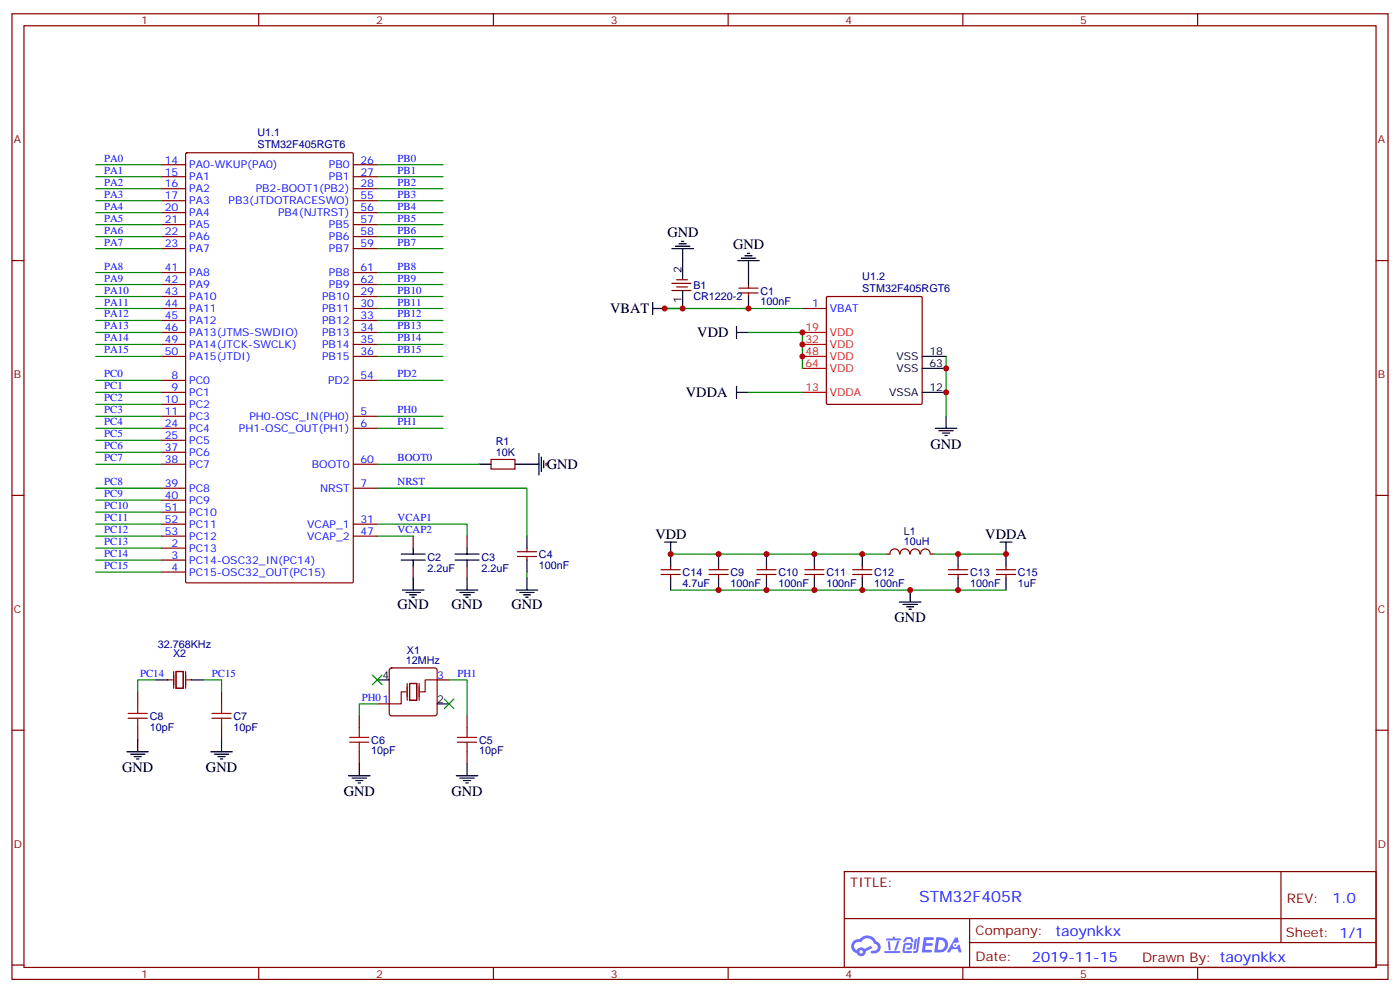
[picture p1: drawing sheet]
<svg xmlns="http://www.w3.org/2000/svg" width="412mm" height="292mm" viewBox="0 0 412 292" stroke-linecap="round" stroke-linejoin="round" font-family="sans-serif">
<g fill="none" stroke="#870000" stroke-width=".35">
<path d="M3.5 4.1h405.4v284.3h-405.4zM7.1 7.6h398.2v277.3h-398.2zM76.2 4.1v3.5M145.3 4.1v3.5M214.5 4.1v3.5M283.6 4.1v3.5M352.8 4.1v3.5M3.5 76.7h3.6M405.3 76.7h3.6M3.5 145.9h3.6M405.3 145.9h3.6M3.5 215h3.6"/>
<path d="M405.3 215h3.6M248.7 256.6h156.6v28.3h-156.6zM377.3 256.7v20.8M248.7 270.5h156.5M285.6 277.5h119.6M285.6 270.5v14.1M3.5 284.2h3.6M76.2 284.9v3.5M145.3 284.9v3.5M214.5 284.9v3.5M283.6 284.9v3.5M352.8 284.9v3.5"/>
<path d="M405.3 284.2h3.6"/>
</g>
<g fill="#5487ff">
<path d="M272.1 276h2.6l.3 .2-.1 .5-2 .1-.1 .9h1.6l.4 .4-.4 .4h-1.7l-.2 1.2h1.8l.3 .4-.2 .3-2.9 .1z"/>
<path d="M281.4 276h.7l.4 1.4-.7 .3a.74 .74 0 0 0-1.1 .3 .74 .74 0 0 0 .5 1 .74 .74 0 0 0 .9-.6l.5-.3 .7 2.3h-.9l-.2-.9h-1.9l-.5 .9h-.9z"/>
<path d="M269.5 276.4h.6l-.4 3a.31 .31 0 0 1-.3 .2 .31 .31 0 0 1-.3-.3z"/>
<path d="M270.4 276h.6l-.5 3.9a.89 .89 0 0 1-.7 .7 .89 .89 0 0 1-.9-.3l1-.4z"/>
<path d="M266.8 276.1l.6-.2 1.2 .1 .5 1.3-.6 .1-.4-.9-1 .2a.95 .95 0 0 1-1 .7l-.1-.2z"/>
<path d="M266.4 277.8l1.8-.2a1.04 1.04 0 0 1 .6 1.1 1.04 1.04 0 0 1-.8 .9h-.7a.29 .29 0 0 1-.3-.3 .29 .29 0 0 1 .3-.3h.7l.2-.8-1.4 .1-.4 1.7h1.9a.29 .29 0 0 1 .3 .4 .29 .29 0 0 1-.3 .2h-2l-.4-.3 .2-2z"/>
<path d="M260.5 280h4.4a.3 .3 0 0 1 .3 .4 .3 .3 0 0 1-.3 .2h-4.3z"/>
<path d="M264.3 277.1h.6l-.5 1.7a1.02 1.02 0 0 1-.7 1.1l-.2-.2z"/>
<path d="M261.5 277.2h.6l.3 2.3-.3 .4-.3-.3z"/>
<path d="M261.1 276.3h1.9l.2-.5h.5l-.1 .5h1.5a.29 .29 0 0 1 .3 .3 .29 .29 0 0 1-.3 .3h-3.9z"/>
<path d="M275.8 276l-.6 4.5h1.4a2.27 2.27 0 0 0 2.7-2.3 2.27 2.27 0 0 0-2.7-2.2zM276.6 276.8a1.5 1.5 0 0 1 1.8 1.5 1.5 1.5 0 0 1-1.9 1.4h-.3z"/>
<path d="M251.4 277.1a2.09 2.09 0 0 0 1 3.6 1.37 1.37 0 0 0 1.5 .9 1.37 1.37 0 0 0 1.1-1.5l2-.9-.5-.7-1.8 .9a1.4 1.4 0 0 0-2.3 .4 1.32 1.32 0 0 1-.6-1.8 1.32 1.32 0 0 1 1.9-.5 2.02 2.02 0 0 1 2-1.2 2.02 2.02 0 0 1 1.8 1.6 1.09 1.09 0 0 1 1.1 1.3 1.09 1.09 0 0 1-1.6 .7 .41 .41 0 0 0-.5 .4 .41 .41 0 0 0 .4 .4 1.89 1.89 0 0 0 2.4-1.1 1.89 1.89 0 0 0-1.2-2.4 2.98 2.98 0 0 0-5-.7l-1 .2zM253.2 280.3a.52 .52 0 0 1 1 0 .52 .52 0 0 1-1 0z"/>
<circle cx="281.4" cy="278.3" r=".28"/>
</g>
<g fill="none" stroke="#870000" stroke-width=".35">
<path d="M47.6 48.5h7.1M47.6 52h7.1M47.6 55.6h7.1M47.6 59.1h7.1M54.7 45.2l.3-.2h48.7l.3 .2 .1 126.1-.2 .3h-48.9l-.3-.2zM104.1 48.5h7M104.1 52h7M104.1 55.6h7M104.1 59.1h7M47.6 62.6h7.1M47.6 66.1h7.1M47.6 69.7h7.1"/>
<path d="M47.6 73.2h7.1M104.1 62.6h7M104.1 66.1h7M104.1 69.7h7M104.1 73.2h7M47.6 87.3h7.1M47.6 90.8h7.1M47.6 94.4h7.1M47.6 97.9h7.1M47.6 80.3h7.1M47.6 83.8h7.1M104.1 87.3h7"/>
<path d="M104.1 90.8h7M104.1 94.4h7M104.1 97.9h7M104.1 80.3h7M104.1 83.8h7M197.9 85.5h5.7M197.9 83.4h5.7M199.3 84.5h3.2M199.3 82.4h3.2M217.7 86.3h5.6M217.7 84.8h5.6M220.5 83.8v1"/>
<path d="M220.5 86.3v1M236.4 90.8h7M243.5 87.5l.3-.2h27.5l.3 .2v31.2l-.2 .3-27.6 .1-.3-.2zM47.6 101.4h7.1M47.6 105h7.1M47.6 112h7.1M47.6 115.5h7.1M47.6 119.1h7.1M104.1 101.4h7M104.1 105h7M104.1 112h7M47.6 122.6h7.1"/>
<path d="M47.6 126.1h7.1M47.6 129.6h7.1M47.6 133.2h7.1M47.6 136.7h7.1M104.1 122.6h7M104.1 126.1h7M104.1 136.7h7M144.6 135.3h7.1v2.8h-7.1zM47.6 143.8h7.1M47.6 147.3h7.1M47.6 150.8h7.1M47.6 154.3h7.1"/>
<path d="M47.6 157.9h7.1M104.1 143.8h7M104.1 154.3h7M104.1 157.9h7M121.7 157.9v3.5M137.6 157.9v3.5M47.6 161.4h7.1M47.6 164.9h7.1M47.6 168.5h7.1M121.7 166.7v3.5M137.6 166.7v3.5M152.4 163.9h5.6"/>
<path d="M152.4 162.5h5.6M155.2 161.4v1.1M155.2 163.9v1M194.7 169.2h5.7M194.7 167.7h5.7M197.6 166.7v1M197.6 169.2v1M208.8 169.2h5.7M208.8 167.7h5.7M211.7 166.7v1M211.7 169.2v1M223 169.2h5.6"/>
<path d="M223 167.7h5.6M225.8 166.7v1M225.8 169.2v1M237.1 169.2h5.6M237.1 167.7h5.6M239.9 166.7v1M239.9 169.2v1M251.2 169.2h5.6M251.2 167.7h5.6M254 166.7v1M254 169.2v1M261.1 163.2h1"/>
<path d="M262.2 163.1a1.41 1.41 0 0 1 1.4-1.5 1.41 1.41 0 0 1 1.4 1.5M265.1 163.1a1.41 1.41 0 0 1 1.5-1.5 1.41 1.41 0 0 1 1.4 1.5M268.1 163.1a1.41 1.41 0 0 1 1.4-1.5 1.41 1.41 0 0 1 1.4 1.5M271.2 163.1a1.41 1.41 0 0 1 1.4-1.5 1.41 1.41 0 0 1 1.4 1.5M274.1 163.2h1.1M279.4 169.2h5.6M279.4 167.7h5.6M282.2 166.7v1M282.2 169.2v1M293.5 169.2h5.7M293.5 167.7h5.7M296.3 166.7v1"/>
<path d="M296.3 169.2v1M114.9 196.9l.5-.2h12.7l.5 .2 .2 .5v12.7l-.3 .5-.4 .2h-12.7l-.5-.2-.2-.5v-12.7zM40.6 203.7v3.6M40.6 214.3v3.5M65.3 203.7v3.6M65.3 214.3v3.5M105.8 210.8v3.5M111.1 207.3h3.6M128.8 200.2h3.5M137.6 210.8v3.5M105.8 221.4v3.5M137.6 221.4v3.5"/>
</g>
<g fill="none" stroke="#000" stroke-width=".35">
<path d="M197.9 73.2h6.4M199 72.5h4.2M200 71.8h2.1M200.7 71.1h.7M201.1 73.2v8.8M217.3 76.7h6.4M218.4 76h4.2M219.4 75.3h2.1M220.1 74.6h.7M220.5 76.7v7.1M192.3 90.8h3.5M192.3 89.1v3.5"/>
<path d="M201.1 85.5v5.3M217 97.9h3.5M217 96.1v3.6M220.5 87.3v3.5M217 115.5h3.5M217 113.8v3.5M271.6 115.5h7.1M271.6 105h7.1M271.6 108.5h7.1M141.1 136.7h3.5M151.7 136.7h7M158.7 133.5v6.4"/>
<path d="M159.5 134.6v4.2M160.2 135.6v2.2M160.9 136.3v.8M275.5 126.1h6.4M276.6 126.8h4.2M277.6 127.5h2.2M278.3 128.2h.7M278.7 122.6v3.5M155.2 157.9v3.5M195.8 159.6h3.5M197.6 159.6v7.1M294.6 159.6h3.5"/>
<path d="M296.3 159.6v7.1M118.2 164.9h7M118.2 163.2h7M118.5 173.7h6.4M119.6 174.4h4.2M120.6 175.2h2.2M121.4 175.9h.7M121.7 161.4v1.8M121.7 164.9v1.8M121.7 170.2v3.5M134.1 164.9h7M134.1 163.2h7"/>
<path d="M134.4 173.7h6.4M135.5 174.4h4.2M136.5 175.2h2.1M137.2 175.9h.7M137.6 161.4v1.8M137.6 164.9v1.8M137.6 170.2v3.5M152 173.7h6.4M153.1 174.4h4.2M154.2 175.2h2.1M154.9 175.9h.7M155.2 164.9v3.6"/>
<path d="M155.2 170.2v3.5M197.6 170.2v3.5M211.7 163.2v3.5M211.7 170.2v3.5M225.8 163.2v3.5M225.8 170.2v3.5M239.9 163.2v3.5M239.9 170.2v3.5M254 163.2v3.5M254 170.2v3.5M264.9 177.3h6.4M266 178h4.2"/>
<path d="M267.1 178.7h2.1M267.8 179.4h.7M268.1 173.7v3.6M282.2 163.2v3.5M282.2 170.2v3.5M296.3 170.2v3.5M40.6 217.8v3.6M45.9 200.2h3.5M56.4 200.2h3.6M65.3 217.8v3.6M111.1 200.2h3.6M128.8 207.3h3.5"/>
<path d="M37.4 221.4h6.3M38.5 222.1h4.2M39.5 222.8h2.1M40.2 223.5h.7M62.1 221.4h6.3M63.1 222.1h4.3M64.2 222.8h2.1M64.9 223.5h.7M102.7 228.4h6.3M103.7 229.1h4.2M104.8 229.8h2.1M105.5 230.5h.7"/>
<path d="M105.8 224.9v3.5M134.4 228.4h6.4M135.5 229.1h4.2M136.5 229.8h2.1M137.2 230.5h.7M137.6 224.9v3.5"/>
</g>
<path d="M236.4 97.9h7M236.4 115.5h7M236.4 101.4h7M236.4 105h7M236.4 108.5h7" fill="none" stroke="#f00" stroke-width=".35"/>
<path d="M51.2 197.7v5M51.9 197.7h2.1v5h-2.1zM54.7 197.7v5M49.4 200.2h1.4M55 200.2h1.4M119.6 203.7h-1.4v3.6h-3.5M119.9 201.3v4.9M120.6 201.3h2.2v4.9h-2.2zM123.5 201.3v4.9M128.8 200.2h-3.6v3.5h-1.4" fill="none" stroke="#870012" stroke-width=".35"/>
<g fill="none" stroke="#a10000" stroke-width=".35">
<path d="M37.7 211.5h5.7M37.7 210.1h5.7M40.6 207.3v2.8M40.6 211.5v2.8M62.4 211.5h5.7M62.4 210.1h5.7M65.3 207.3v2.8M65.3 211.5v2.8M103 218.5h5.7M103 217.1h5.7M105.8 214.3v2.8M105.8 218.5v2.9"/>
<path d="M134.8 218.5h5.6M134.8 217.1h5.6M137.6 214.3v2.8M137.6 218.5v2.9"/>
</g>
<g fill="none" stroke="#008700" stroke-width=".35">
<path d="M28.2 48.5h19.4M28.2 52h19.4M28.2 59.1h19.4M28.2 55.6h19.4M111.1 48.5h19.4M111.1 52h19.4M111.1 59.1h19.4M111.1 55.6h19.4M28.2 69.7h19.4M28.2 73.2h19.4M28.2 66.1h19.4M28.2 62.6h19.4"/>
<path d="M111.1 69.7h19.4M111.1 73.2h19.4M111.1 66.1h19.4M111.1 62.6h19.4M28.2 94.4h19.4M28.2 97.9h19.4M28.2 87.3h19.4M28.2 90.8h19.4M28.2 83.8h19.4M28.2 80.3h19.4M111.1 94.4h19.4M111.1 97.9h19.4"/>
<path d="M111.1 87.3h19.4M111.1 90.8h19.4M111.1 83.8h19.4M111.1 80.3h19.4M195.8 90.8h40.6M220.5 97.9h15.9v10.6M28.2 105h19.4M28.2 101.4h19.4M28.2 119.1h19.4M28.2 115.5h19.4M28.2 112h19.4M111.1 105h19.4"/>
<path d="M111.1 101.4h19.4M111.1 112h19.4M220.5 115.5h15.9M278.7 105v17.6M28.2 126.1h19.4M28.2 129.6h19.4M28.2 136.7h19.4M28.2 133.2h19.4M28.2 122.6h19.4M111.1 126.1h19.4M111.1 136.7h30M111.1 122.6h19.4"/>
<path d="M28.2 157.9h19.4M28.2 150.8h19.4M28.2 154.3h19.4M28.2 147.3h19.4M28.2 143.8h19.4M111.1 154.3h26.5v3.6M111.1 143.8h44.1v14.1M111.1 157.9h10.6M28.2 161.4h19.4M28.2 168.5h19.4M28.2 164.9h19.4M155.2 168.5v1.7"/>
<path d="M197.6 173.7h98.7M197.6 163.2h63.5M275.2 163.2h21.1M45.9 200.2h-5.3v3.5M60 200.2h5.3v3.5M111.1 207.3h-5.3v3.5M132.3 200.2h5.3v10.6"/>
</g>
<g fill="#c00">
<circle cx="201.1" cy="90.8" r=".88"/>
<circle cx="211.7" cy="173.7" r=".88"/>
<circle cx="278.7" cy="115.5" r=".88"/>
<circle cx="278.7" cy="108.5" r=".88"/>
<circle cx="236.4" cy="97.9" r=".88"/>
<circle cx="236.4" cy="101.4" r=".88"/>
<circle cx="236.4" cy="105" r=".88"/>
<circle cx="220.5" cy="90.8" r=".88"/>
<circle cx="254" cy="173.7" r=".88"/>
<circle cx="239.9" cy="173.7" r=".88"/>
<circle cx="225.8" cy="173.7" r=".88"/>
<circle cx="282.2" cy="173.7" r=".88"/>
<circle cx="211.7" cy="163.2" r=".88"/>
<circle cx="254" cy="163.2" r=".88"/>
<circle cx="239.9" cy="163.2" r=".88"/>
<circle cx="225.8" cy="163.2" r=".88"/>
<circle cx="282.2" cy="163.2" r=".88"/>
<circle cx="296.3" cy="163.2" r=".88"/>
<circle cx="197.6" cy="163.2" r=".88"/>
<circle cx="268.1" cy="173.7" r=".88"/>
<circle cx="195.8" cy="90.8" r=".88"/>
</g>
<g fill="#c00" stroke="#008700" stroke-width=".35">
<path d="M130.9 205.8l2.8 2.9zM133.7 205.8l-2.8 2.9z"/>
<path d="M109.7 198.8l2.8 2.8zM109.7 201.6l2.8-2.8z"/>
</g>
<text font-size="4.6" fill="#00f" x="270.8" y="265.7">STM32F405R</text>
<g font-size="4.2">
<text x="196.6" y="69.8">GND</text>
<text x="216" y="73.4">GND</text>
<text x="179.7" y="92.3">VBAT</text>
<text x="205.4" y="99.3">VDD</text>
<text x="202.1" y="116.9">VDDA</text>
<text x="274.1" y="132.1">GND</text>
<text x="161" y="138.1">GND</text>
<text x="193.1" y="158.6">VDD</text>
<text x="290.2" y="158.6">VDDA</text>
<text x="117.1" y="179.4">GND</text>
<text x="133" y="179.4">GND</text>
<text x="150.6" y="179.4">GND</text>
<text x="263.5" y="183.3">GND</text>
<text x="36" y="227.4">GND</text>
<text x="60.7" y="227.4">GND</text>
<text x="101.2" y="234.4">GND</text>
<text x="133" y="234.4">GND</text>
</g>
<g font-size="4.2" fill="#00f">
<text x="392.5" y="265.9">1.0</text>
<text x="310.9" y="275.5">taoynkkx</text>
<text x="304" y="283.3">2019-11-15</text>
</g>
<g font-size="3.9" fill="#800">
<text x="250.5" y="261.2">TITLE:</text>
<text x="379.1" y="265.9">REV:</text>
<text x="287.4" y="275.4">Company:</text>
<text x="378.7" y="276">Sheet: 1/1</text>
<text x="287.4" y="283.1">Date:</text>
<text x="336.4" y="283.2">Drawn By: taoynkkx</text>
</g>
<g font-size="3.2" fill="#800">
<text x="41.6" y="7.1">1</text>
<text x="110.8" y="7.1">2</text>
<text x="179.9" y="7.1">3</text>
<text x="249.1" y="7.1">4</text>
<text x="318.2" y="7.1">5</text>
<text x="4.1" y="42.2">A</text>
<text x="405.9" y="42.2">A</text>
<text x="4.1" y="111.3">B</text>
<text x="405.9" y="111.3">B</text>
<text x="4.1" y="180.4">C</text>
<text x="405.9" y="180.4">C</text>
<text x="4.1" y="249.6">D</text>
<text x="405.9" y="249.6">D</text>
<text x="41.6" y="287.9">1</text>
<text x="110.8" y="287.9">2</text>
<text x="179.9" y="287.9">3</text>
<text x="249.1" y="287.9">4</text>
<text x="318.2" y="287.9">5</text>
</g>
<g font-size="3.2" fill="#000080">
<text x="75.8" y="40">U1.1</text>
<text x="75.8" y="43.6">STM32F405RGT6</text>
<text x="254" y="82.4">U1.2</text>
<text x="204.3" y="88.2">CR1220-2</text>
<text x="204.3" y="85">B1</text>
<text x="224" y="89.8">100nF</text>
<text x="224" y="86.7">C1</text>
<text x="254" y="85.9">STM32F405RGT6</text>
<text x="146.1" y="131.1">R1</text>
<text x="146.1" y="134.2">10K</text>
<text x="266.3" y="160.6">10uH</text>
<text x="266.3" y="157.4">L1</text>
<text x="125.9" y="165.2">C2</text>
<text x="141.8" y="165.2">C3</text>
<text x="158.7" y="167.5">100nF</text>
<text x="158.7" y="164.3">C4</text>
<text x="125.9" y="168.4">2.2uF</text>
<text x="141.8" y="168.4">2.2uF</text>
<text x="201.1" y="172.8">4.7uF</text>
<text x="201.1" y="169.6">C14</text>
<text x="215.2" y="172.8">100nF</text>
<text x="215.2" y="169.6">C9</text>
<text x="229.3" y="172.8">100nF</text>
<text x="229.3" y="169.6">C10</text>
<text x="243.4" y="172.8">100nF</text>
<text x="243.4" y="169.6">C11</text>
<text x="257.5" y="172.8">100nF</text>
<text x="257.5" y="169.6">C12</text>
<text x="285.8" y="172.8">100nF</text>
<text x="285.8" y="169.6">C13</text>
<text x="299.9" y="172.8">1uF</text>
<text x="299.9" y="169.6">C15</text>
<text x="46.5" y="190.8">32.768KHz</text>
<text x="51" y="193.5">X2</text>
<text x="119.5" y="195.6">12MHz</text>
<text x="119.9" y="192.4">X1</text>
<text x="44.1" y="215.1">10pF</text>
<text x="44.1" y="211.9">C8</text>
<text x="68.8" y="215.1">10pF</text>
<text x="68.8" y="211.9">C7</text>
<text x="109.4" y="219">C6</text>
<text x="141.1" y="219">C5</text>
<text x="109.4" y="222.2">10pF</text>
<text x="141.1" y="222.2">10pF</text>
</g>
<g font-size="3.2" fill="#00f">
<text x="30.7" y="47.6">PA0</text>
<text x="117.1" y="47.6">PB0</text>
<text x="30.7" y="51.2">PA1</text>
<text x="48.5" y="48.2">14</text>
<text x="48.5" y="51.7">15</text>
<text x="55.7" y="49.6">PA0-WKUP(PA0)</text>
<text x="55.7" y="53.1">PA1</text>
<text x="96.9" y="49.6">PB0</text>
<text x="96.9" y="53.1">PB1</text>
<text x="106.2" y="48.2">26</text>
<text x="106.2" y="51.7">27</text>
<text x="117.1" y="51.2">PB1</text>
<text x="30.7" y="54.7">PA2</text>
<text x="30.7" y="58.2">PA3</text>
<text x="48.5" y="55.2">16</text>
<text x="48.5" y="58.7">17</text>
<text x="55.7" y="56.6">PA2</text>
<text x="75.3" y="56.6">PB2-BOOT1(PB2)</text>
<text x="106.2" y="55.2">28</text>
<text x="106.2" y="58.7">55</text>
<text x="117.1" y="54.7">PB2</text>
<text x="117.1" y="58.2">PB3</text>
<text x="30.7" y="61.7">PA4</text>
<text x="30.7" y="65.3">PA5</text>
<text x="48.5" y="62.3">20</text>
<text x="48.5" y="65.8">21</text>
<text x="55.7" y="60.1">PA3</text>
<text x="55.7" y="63.7">PA4</text>
<text x="67.3" y="60.1">PB3(JTDOTRACESWO)</text>
<text x="81.9" y="63.7">PB4(NJTRST)</text>
<text x="106.2" y="62.3">56</text>
<text x="106.2" y="65.8">57</text>
<text x="117.1" y="61.7">PB4</text>
<text x="117.1" y="65.3">PB5</text>
<text x="30.7" y="68.8">PA6</text>
<text x="48.5" y="69.3">22</text>
<text x="55.7" y="67.2">PA5</text>
<text x="55.7" y="70.7">PA6</text>
<text x="96.9" y="67.2">PB5</text>
<text x="96.9" y="70.7">PB6</text>
<text x="106.2" y="69.3">58</text>
<text x="117.1" y="68.8">PB6</text>
<text x="30.7" y="72.3">PA7</text>
<text x="48.5" y="72.8">23</text>
<text x="55.7" y="74.3">PA7</text>
<text x="96.9" y="74.3">PB7</text>
<text x="106.2" y="72.8">59</text>
<text x="117.1" y="72.3">PB7</text>
<text x="30.7" y="79.4">PA8</text>
<text x="30.7" y="82.9">PA9</text>
<text x="48.5" y="79.9">41</text>
<text x="48.5" y="83.4">42</text>
<text x="55.7" y="81.3">PA8</text>
<text x="96.9" y="81.3">PB8</text>
<text x="106.2" y="79.9">61</text>
<text x="106.2" y="83.4">62</text>
<text x="117.1" y="79.4">PB8</text>
<text x="117.1" y="82.9">PB9</text>
<text x="30.7" y="86.4">PA10</text>
<text x="30.7" y="90">PA11</text>
<text x="48.5" y="87">43</text>
<text x="55.7" y="84.8">PA9</text>
<text x="55.7" y="88.4">PA10</text>
<text x="94.9" y="88.4">PB10</text>
<text x="96.9" y="84.8">PB9</text>
<text x="106.2" y="87">29</text>
<text x="117.1" y="86.4">PB10</text>
<text x="117.1" y="90">PB11</text>
<text x="30.7" y="93.5">PA12</text>
<text x="48.5" y="90.5">44</text>
<text x="48.5" y="94">45</text>
<text x="55.7" y="91.9">PA11</text>
<text x="55.7" y="95.4">PA12</text>
<text x="94.9" y="91.9">PB11</text>
<text x="94.9" y="95.4">PB12</text>
<text x="106.2" y="90.5">30</text>
<text x="106.2" y="94">33</text>
<text x="117.1" y="93.5">PB12</text>
<text x="239.3" y="90.5">1</text>
<text x="244.5" y="91.9">VBAT</text>
<text x="30.7" y="97">PA13</text>
<text x="30.7" y="100.5">PA14</text>
<text x="48.5" y="97.5">46</text>
<text x="48.5" y="101.1">49</text>
<text x="55.7" y="99">PA13(JTMS-SWDIO)</text>
<text x="94.9" y="99">PB13</text>
<text x="106.2" y="97.5">34</text>
<text x="106.2" y="101.1">35</text>
<text x="117.1" y="97">PB13</text>
<text x="117.1" y="100.5">PB14</text>
<text x="30.7" y="104.1">PA15</text>
<text x="48.5" y="104.6">50</text>
<text x="55.7" y="102.5">PA14(JTCK-SWCLK)</text>
<text x="55.7" y="106">PA15(JTDI)</text>
<text x="94.9" y="102.5">PB14</text>
<text x="94.9" y="106">PB15</text>
<text x="106.2" y="104.6">36</text>
<text x="117.1" y="104.1">PB15</text>
<text x="30.7" y="111.1">PC0</text>
<text x="50.5" y="111.7">8</text>
<text x="55.7" y="113.1">PC0</text>
<text x="96.6" y="113.1">PD2</text>
<text x="106.2" y="111.7">54</text>
<text x="117.1" y="111.1">PD2</text>
<text x="30.7" y="114.7">PC1</text>
<text x="30.7" y="118.2">PC2</text>
<text x="48.5" y="118.7">10</text>
<text x="50.5" y="115.2">9</text>
<text x="55.7" y="116.6">PC1</text>
<text x="30.7" y="121.7">PC3</text>
<text x="30.7" y="125.2">PC4</text>
<text x="48.5" y="122.2">11</text>
<text x="48.5" y="125.8">24</text>
<text x="55.7" y="120.1">PC2</text>
<text x="55.7" y="123.6">PC3</text>
<text x="73.4" y="123.6">PH0-OSC_IN(PH0)</text>
<text x="106.2" y="122.2">5</text>
<text x="106.2" y="125.8">6</text>
<text x="117.1" y="121.7">PH0</text>
<text x="117.1" y="125.2">PH1</text>
<text x="30.7" y="128.8">PC5</text>
<text x="48.5" y="129.3">25</text>
<text x="55.7" y="127.2">PC4</text>
<text x="55.7" y="130.7">PC5</text>
<text x="70.4" y="127.2">PH1-OSC_OUT(PH1)</text>
<text x="30.7" y="132.3">PC6</text>
<text x="30.7" y="135.8">PC7</text>
<text x="48.5" y="132.8">37</text>
<text x="48.5" y="136.3">38</text>
<text x="55.7" y="134.2">PC6</text>
<text x="55.7" y="137.8">PC7</text>
<text x="91.9" y="137.8">BOOT0</text>
<text x="106.2" y="136.3">60</text>
<text x="117.1" y="135.8">BOOT0</text>
<text x="30.7" y="142.9">PC8</text>
<text x="48.5" y="143.4">39</text>
<text x="106.2" y="143.4">7</text>
<text x="117.1" y="142.9">NRST</text>
<text x="30.7" y="146.4">PC9</text>
<text x="30.7" y="149.9">PC10</text>
<text x="48.5" y="146.9">40</text>
<text x="55.7" y="144.8">PC8</text>
<text x="55.7" y="148.3">PC9</text>
<text x="94.3" y="144.8">NRST</text>
<text x="30.7" y="153.5">PC11</text>
<text x="48.5" y="150.5">51</text>
<text x="48.5" y="154">52</text>
<text x="55.7" y="151.9">PC10</text>
<text x="55.7" y="155.4">PC11</text>
<text x="90.5" y="155.4">VCAP_1</text>
<text x="106.2" y="154">31</text>
<text x="117.1" y="153.5">VCAP1</text>
<text x="30.7" y="157">PC12</text>
<text x="30.7" y="160.5">PC13</text>
<text x="48.5" y="157.5">53</text>
<text x="50.5" y="161">2</text>
<text x="55.7" y="158.9">PC12</text>
<text x="90.5" y="158.9">VCAP_2</text>
<text x="106.2" y="157.5">47</text>
<text x="117.1" y="157">VCAP2</text>
<text x="30.7" y="164">PC14</text>
<text x="30.7" y="167.6">PC15</text>
<text x="50.5" y="164.6">3</text>
<text x="55.7" y="162.5">PC13</text>
<text x="55.7" y="166">PC14-OSC32_IN(PC14)</text>
<text x="50.5" y="168.1">4</text>
<text x="55.7" y="169.5">PC15-OSC32_OUT(PC15)</text>
<text x="41.3" y="199.3">PC14</text>
<text x="62.4" y="199.3">PC15</text>
<text x="128.8" y="199.8">3</text>
<text x="134.8" y="199.3">PH1</text>
<text x="106.5" y="206.4">PH01</text>
</g>
<g font-size="3.2">
<text x="200.7" y="80.3" transform="rotate(-90 200.7 80.3)">2</text>
<text x="200.7" y="89.3" transform="rotate(-90 200.7 89.3)">1</text>
<text x="264.1" y="106">VSS</text>
<text x="273.8" y="104.6">18</text>
<text x="264.1" y="109.5">VSS</text>
<text x="273.8" y="108.1">63</text>
<text x="261.9" y="116.6">VSSA</text>
<text x="273.8" y="115.2">12</text>
<text x="112.6" y="199.8">4</text>
<text x="128.8" y="206.9">2</text>
</g>
<g font-size="3.2" fill="#f00">
<text x="237.3" y="97.5">19</text>
<text x="237.3" y="101.1">32</text>
<text x="244.5" y="99">VDD</text>
<text x="237.3" y="104.6">48</text>
<text x="244.5" y="102.5">VDD</text>
<text x="244.5" y="106">VDD</text>
<text x="237.3" y="108.1">64</text>
<text x="244.5" y="109.5">VDD</text>
<text x="237.3" y="115.2">13</text>
<text x="244.5" y="116.6">VDDA</text>
</g>
</svg>
